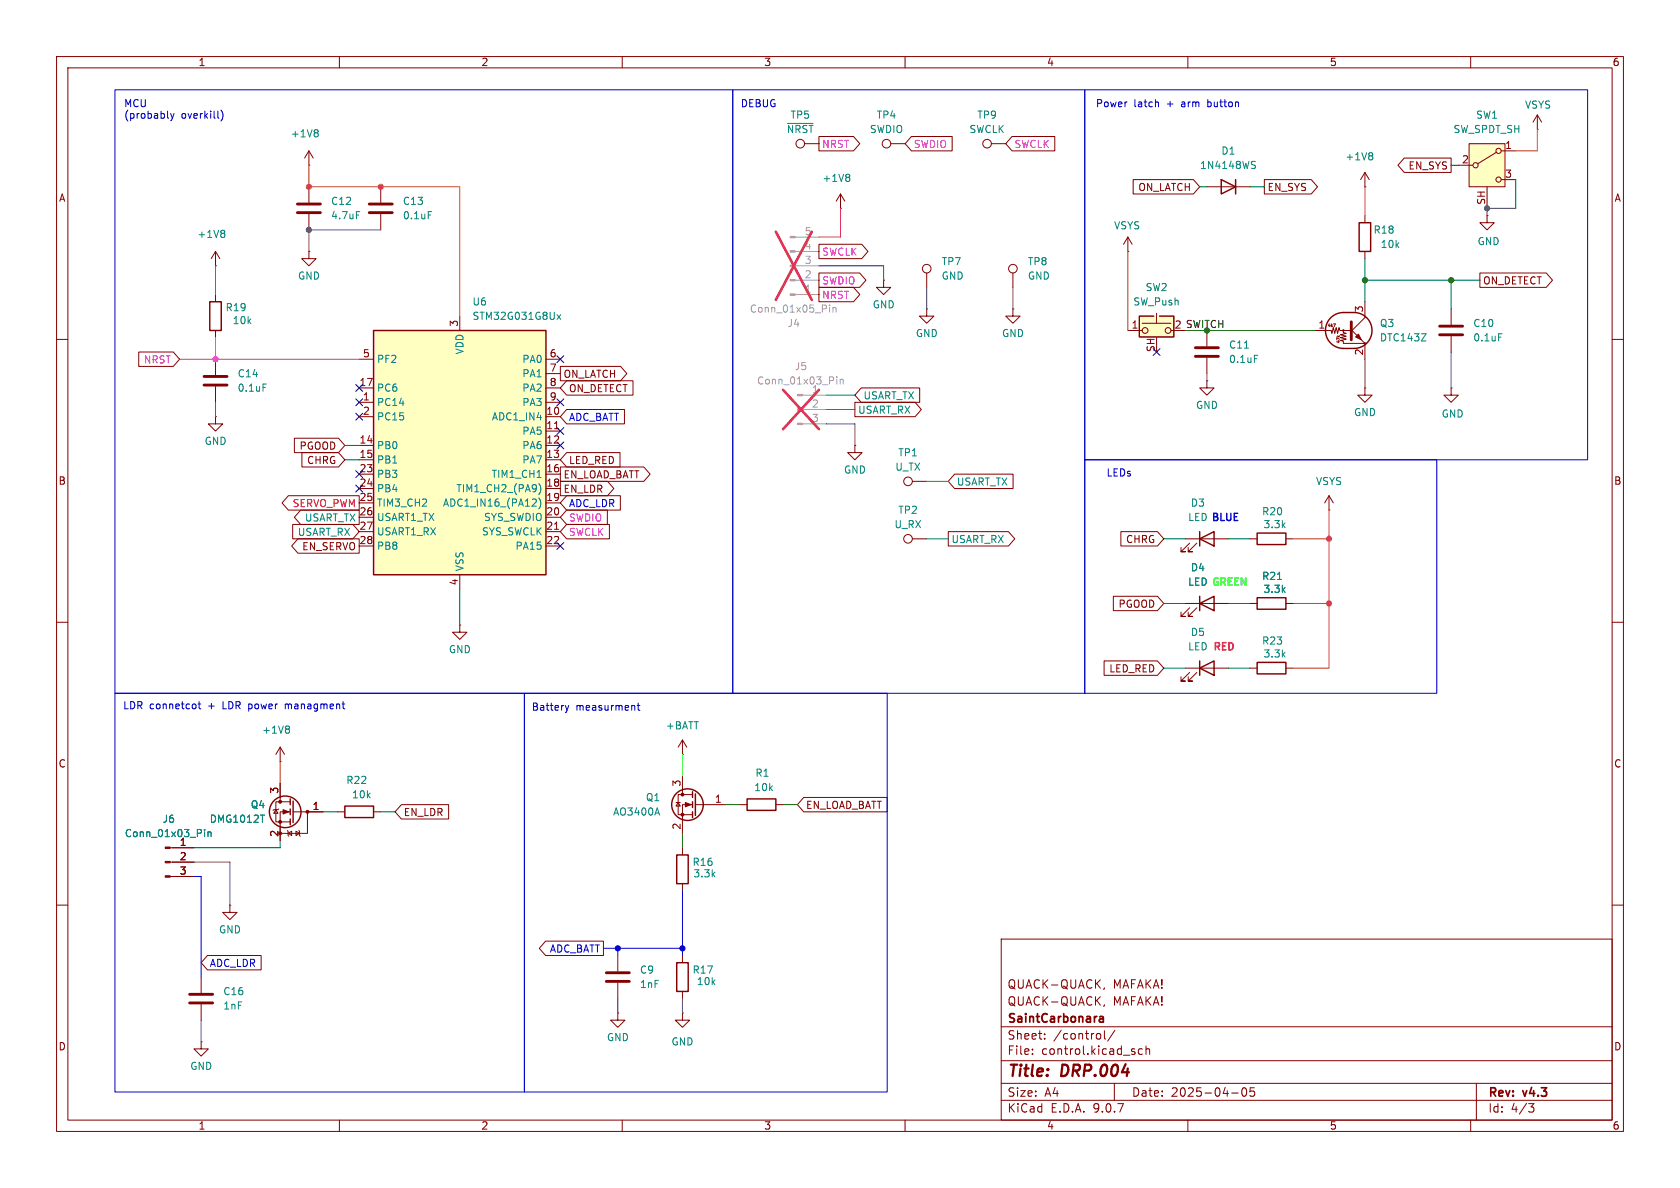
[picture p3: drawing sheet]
<svg xmlns="http://www.w3.org/2000/svg" width="297mm" height="210mm" viewBox="0 0 297 210" stroke-linecap="round" stroke-linejoin="round" font-family="sans-serif">
<path d="M0 0h297v210h-297z" fill="#fff" stroke="#fff" stroke-width=".18"/>
<g fill="none" stroke="#840000" stroke-width=".18">
<path d="M10 10h277v190h-277zM12 12h273v186h-273zM60 10v2M110 10v2M160 10v2M210 10v2M260 10v2M142.2 25.4h2.6M148.6 36.8h.1M148.6 34.3l-.8 1.3M148.6 34.3l.8 1.3M148.6 34.3v2.5"/>
<path d="M157.5 25.4h2.5M175.3 25.4h2.5M241.3 38.1v1.3M156.2 49.5v1.3h-1.3l1.3 1.3 1.3-1.3h-1.3M156.2 49.5h.1M163.8 54.6v1.3h-1.2l1.2 1.3 1.3-1.3h-1.3M163.8 54.6h.1M163.8 48.3v2.5M179.1 54.6v1.3h-1.3l1.3 1.3 1.2-1.3h-1.2M179.1 54.6h.1M179.1 48.3v2.5M241.3 44.5v1.2"/>
<path d="M10 60h2M285 60h2M161.3 85.1h2.5M161.3 95.3h2.5M209.5 95.3h7.7M210.3 96l-1.5 1.5h.7h-.7v-.7M211.6 96l-1.5 1.5h.7h-.7v-.7M221 95.3h1.2M227.3 95.3h1.3M234.9 90.2h.1M234.9 87.6l-.7 1.3M234.9 87.6l.8 1.3"/>
<path d="M234.9 87.6v2.6M10 110h2M209.5 118.1h7.7M209.5 106.7h7.7M210.3 118.9l-1.5 1.5h.7h-.7v-.8M210.3 107.4l-1.5 1.6h.7h-.7v-.8M211.6 118.9l-1.5 1.5h.7h-.7v-.8M211.6 107.4l-1.5 1.6h.7h-.7v-.8M221 118.1h1.2M221 106.7h1.2M227.3 118.1h1.3M227.3 106.7h1.3"/>
<path d="M285 110h2M10 160h2M177 166h108v32h-108zM195.2 174.6l-.1 .3M195.2 177.6l-.1 .3M285 160h2M60 198v2M110 198v2M160 198v2M177 194.5h108M177 191.5h108M177 187.5h108"/>
<path d="M177 181.5h108M182.5 186.3v.1M182.5 185.5v.1M184.7 183.6v.1M184.7 182.8v.1M194.3 182.7l.3 .3v.4l-.3 .3M195.2 182.2v1.3l.3 .2M197 191.5v3M197.1 182.1l-1.3 2M202 185.5l-.5-.1-.3 .3v.4l.2 .2h.6M202.6 185.5l.2-.1 .4 .1v.9M202.6 184.9v1.5"/>
<path d="M210 198v2M217.7 193.2h1.2M219.7 192.4l.2-.1a.81 .81 0 0 1 .6 .6 .81 .81 0 0 1-.3 .8l-.2 .1a.81 .81 0 0 1-.3-1.4zM221.7 192.3h-.7v.7l.2-.1h.5l.1 .3-.1 .5-.2 .1-.5-.1M260 198v2M261 191.5v6.5M270.2 195.1h1l-.5 .6 .4 .1 .1 .5-.3 .3h-.4"/>
<circle cx="141.5" cy="25.4" r=".76"/>
<circle cx="156.7" cy="25.4" r=".76"/>
<circle cx="174.5" cy="25.4" r=".76"/>
<circle cx="163.8" cy="47.5" r=".76"/>
<circle cx="179.1" cy="47.5" r=".76"/>
<circle cx="160.5" cy="95.2" r=".76"/>
<circle cx="160.5" cy="85.1" r=".76"/>
</g>
<path d="M194.4 179.8h.6l.1 .9M195.1 180l-.5 .1a.29 .29 0 0 0-.3 .3 .29 .29 0 0 0 .3 .3l.5-.1" fill="none" stroke="#840000" stroke-width=".3"/>
<g fill="#a1a1a1" stroke="#a1a1a1" stroke-width=".18">
<path d="M139.7 51.9h.9v.3h-.9z"/>
<path d="M139.7 49.4h.9v.3h-.9z"/>
<path d="M139.7 46.9h.9v.2h-.9z"/>
<path d="M139.7 44.3h.9v.3h-.9z"/>
<path d="M139.7 41.8h.9v.2h-.9z"/>
<path d="M141 69.7h.8v.3h-.8z"/>
<path d="M141 72.3h.8v.2h-.8z"/>
<path d="M141 74.8h.8v.3h-.8z"/>
</g>
<g fill="none" stroke="#a1a1a1" stroke-width=".18">
<path d="M140.6 52.1h4.2M140.6 49.5h4.2M140.6 47h4.2M140.6 44.5h4.2M140.6 41.9h4.2M146.7 53.9v.1M146.7 54.3v.9M147.3 54.3v.9M147.3 54.5l.1-.2 .3 .1 .1 .8M141.8 69.9h4.2M141.8 72.4h4.2M141.8 74.9h4.2"/>
<path d="M147.9 66.6v.1M147.9 67v.9M148.5 67v.9M148.5 67.2l.2-.2 .3 .1 .1 .8"/>
</g>
<path d="M137.2 41l6.3 12M143.5 41l-6.3 12M138.4 68.9l6.4 7M144.8 68.9l-6.4 7" fill="none" stroke="#ff2626" stroke-width=".46"/>
<path d="M139.2 21.8h4.5M150 30.8l.2 .2-.2 .3 .2 .3v.2l-.2 .3M225.8 102.4h.8" fill="none" stroke="#008484" stroke-width=".18"/>
<path d="M240.3 39.4h2v5.1h-2zM212.1 95.3l2.5-1.3v2.5zM212.1 94v2.5M222.2 94.2h5.1v2.1h-5.1zM212.1 118.1l2.5-1.3v2.6zM212.1 106.7l2.5-1.3v2.6zM212.1 105.4v2.6M212.1 116.8v2.6M222.2 117.1h5.1v2h-5.1zM222.2 105.7h5.1v2h-5.1z" fill="none" stroke="#840000" stroke-width=".25"/>
<path d="M201.4 55.9h6.1v3.8h-6.1z" fill="#ffffc2"/>
<g fill="none" stroke="#840000" stroke-width=".18">
<path d="M199.4 44.5h.1M199.4 58.4h2.5M199.4 41.9l.8 1.3M199.4 41.9l-.8 1.3M199.4 41.9v2.6M201.9 57.2h5.1M204.5 55.4v1.8"/>
<circle cx="202.4" cy="58.4" r=".51"/>
<circle cx="206.5" cy="58.4" r=".51"/>
</g>
<path d="M204 55.9h-2.6v3.7h6.1v-3.7h-2.5" fill="none" stroke="#840000" stroke-width=".25"/>
<path d="M259.7 25.4h6.4v7.6h-6.4z" fill="#ffffc2"/>
<g fill="none" stroke="#840000" stroke-width=".18">
<path d="M54.6 29.2h.1M54.6 26.7v2.5M54.6 33v2.8M54.6 37.8v2.8M54.6 26.7l-.8 1.2M54.6 26.7l.8 1.2M67.3 33v2.8M67.3 37.8v2.8M257.8 29.2h2.5M259.7 25.4h6.4v7.6h-6.4zM262.9 33v3.8M264.5 26.9l-3.3 2.1"/>
<path d="M265.4 26.7h2.6M265.4 31.8h2.6M38.1 47h.1M38.1 44.5l-.8 1.2M38.1 44.5l.8 1.2M38.1 44.5v2.5M38.1 52.1v1.2M38.1 58.4v1.3M54.6 44.5v1.2h-1.3l1.3 1.3 1.3-1.3h-1.3M54.6 44.5h.1M38.1 73.7v1.2h-1.3l1.3 1.3 1.3-1.3h-1.3M38.1 73.7h.1"/>
<path d="M38.1 63.5v2.8M38.1 68.3v2.8"/>
<circle cx="260.9" cy="29.2" r=".46"/>
<circle cx="264.9" cy="26.7" r=".46"/>
<circle cx="264.9" cy="31.8" r=".46"/>
</g>
<path d="M52.6 36.1h4M52.6 37.6h4M65.3 36.1h4M65.3 37.6h4M36.1 66.5h4M36.1 68.1h4" fill="none" stroke="#840000" stroke-width=".51"/>
<path d="M56 22.9l.3 .3-.3 .3 .3 .2v.3l-.3 .2M63 37.4h.6M75.7 37.4h.6M39.5 40.7l.2 .3-.2 .3 .2 .2v.2l-.2 .3M46.5 67.9h.6" fill="none" stroke="#008484" stroke-width=".18"/>
<path d="M37.1 53.3h2v5.1h-2z" fill="none" stroke="#840000" stroke-width=".25"/>
<path d="M66 58.4h30.5v43.2h-30.5z" fill="#ffffc2"/>
<g fill="none" stroke="#840000" stroke-width=".25">
<path d="M215.9 31.8l2.5 1.2-2.5 1.3zM218.4 31.8v2.5M66 58.4h30.5v43.2h-30.5zM235.2 56.2a3.2 3.2 0 0 1 2.3-1h1.9a3.2 3.2 0 0 1 3.2 3.2 3.2 3.2 0 0 1-3.2 3.2h-1.9a3.2 3.2 0 0 1-2.9-2 3.2 3.2 0 0 1 .6-3.4zM122.4 140v1M51.3 141.2v1M51.3 143v1M51.3 144.8v1M51.8 141.6v3.8M61 142.5h5v2h-5zM119.6 151.1h2.1v5.1h-2.1zM122.4 141.7v1"/>
<path d="M122.4 143.5v1M122.9 140.3v3.8M132.1 141.2h5.1v2.1h-5.1zM119.6 170.2h2.1v5.1h-2.1z"/>
<circle cx="50.4" cy="143.5" r="2.79"/>
<circle cx="121.5" cy="142.2" r="2.79"/>
</g>
<g fill="none" stroke="#840000" stroke-width=".18">
<path d="M144.8 24.1h6.1l1.1 1.3-1.1 1.3h-6.1zM161.1 24.1h7.2v2.6h-7.2l-1.1-1.3zM178.9 24.1h7.6v2.6h-7.6l-1.1-1.3zM200.3 31.7h10.7l1.1 1.3-1.1 1.3h-10.7zM213.4 33h7.6M223.5 31.7h8.3l1.1 1.3-1.1 1.3h-8.3zM241.3 33h.1M241.3 30.5l.8 1.3M241.3 30.5l-.8 1.3M241.3 30.5v2.5M248.3 27.9h8.2v2.6h-8.2l-1.2-1.3zM262.9 38.1v1.3h-1.3l1.3 1.2 1.3-1.2h-1.3"/>
<path d="M262.9 38.1h.1M271.8 22.9h.1M271.8 20.3l.7 1.3M271.8 20.3l-.8 1.3M271.8 20.3v2.6M81.3 55.9v2.5M144.8 43.2h7.5l1.2 1.3-1.2 1.2h-7.5zM144.8 50.8h6.1l1.1 1.3-1.1 1.2h-6.1zM144.8 48.3h7.2l1.1 1.2-1.1 1.3h-7.2zM213.4 58.4v2.8M232.4 58.4h2.9l.2 .5 .2-1 .3 1 .2-1 .3 1 .2-1 .2 .5h1.9M235.7 57.3h.4l-.2 .5"/>
<path d="M236.5 59.4l.2 .1M236.8 59.4l-.2 .1M238.8 58.2l2.5 2.5h-3.8v-.4l-.5-.1 1-.3-1-.2 1-.3-1-.2 1-.3-.5-.1v-.4M241.3 53.3v2.8l-2.5 2.6M256.5 54.6v2.8M256.5 59.4v2.8M261.6 48.3h11.8l1.1 1.2-1.1 1.3h-11.8zM24.5 62.2h6.1l1.1 1.3-1.1 1.3h-6.1zM52 77.5h7.8l1.2 1.2-1.2 1.3h-7.8zM63.5 63.5h2.5M63.5 68.6h2.5M63.5 71.1h2.5"/>
<path d="M63.5 73.7h2.5M63.5 78.7h2.5M96.5 63.5h2.6M96.5 68.6h2.6M96.5 71.1h2.6M96.5 73.7h2.6M96.5 78.7h2.6M96.5 66h2.6M96.5 76.2h2.6M98 75.8h.8M99.1 64.8h10.6l1.1 1.2-1.1 1.3h-10.6zM100.2 67.3h11.7v2.6h-11.7l-1.1-1.3z"/>
<path d="M100.2 72.4h10.2v2.5h-10.2l-1.1-1.2zM151.1 78.7v1.3h-1.2l1.2 1.3 1.3-1.3h-1.3M151.1 78.7h.1M151.1 71.1h10.7l1.1 1.3-1.1 1.3h-10.7zM152.2 68.6h10.4v2.5h-10.4l-1.1-1.2zM213.4 67.3v1.3h-1.3l1.3 1.3 1.2-1.3h-1.2M213.4 67.3h.1M213.4 63.2v2.8M241.3 68.6v1.3h-1.3l1.3 1.2 1.3-1.2h-1.3M241.3 68.6h.1M241.3 61v2.5M256.5 68.6v1.3h-1.2l1.2 1.2 1.3-1.2h-1.3"/>
<path d="M256.5 68.6h.1M51 87.6h12.5v2.6h-12.5l-1.1-1.3zM51.7 92.7h10.7l1.1 1.3-1.1 1.3h-10.7zM52.7 95.2h10.8v2.6h-10.8l-1.1-1.3zM53.2 90.2h10.3v2.5h-10.3l-1.2-1.3zM53.4 80h6.4l1.2 1.3-1.2 1.3h-6.4zM63.5 81.3h2.5M63.5 83.8h2.5M63.5 86.4h2.5M63.5 88.9h2.5M63.5 91.4h2.5M63.5 94h2.5"/>
<path d="M63.5 96.5h2.5M96.5 81.3h2.6M96.5 83.8h2.6M96.5 86.4h2.6M96.5 88.9h2.6M96.5 91.4h2.6M96.5 94h2.6M96.5 96.5h2.6M98 93.6h.8M99.1 85.1h8.3l1.1 1.3-1.1 1.2h-8.3zM99.1 82.5h14.7l1.1 1.3-1.1 1.3h-14.7zM100.2 87.6h9.5v2.6h-9.5l-1.1-1.3z"/>
<path d="M100.2 80h9.4v2.6h-9.4l-1.1-1.3zM100.2 92.7h7.5v2.6h-7.5l-1.1-1.3zM100.2 90.2h7.2v2.5h-7.2l-1.1-1.3zM167.6 94h10.7l1.1 1.3-1.1 1.2h-10.7zM168.8 83.8h10.3v2.6h-10.3l-1.2-1.3zM198.2 94h6.4l1.1 1.3-1.1 1.2h-6.4zM81.3 110.5v1.3h-1.3l1.3 1.2 1.2-1.2h-1.2M81.3 110.5h.1M81.3 101.6v2.5M195.2 116.8h9.4l1.1 1.3-1.1 1.3h-9.4zM196.8 105.4h7.8l1.1 1.3-1.1 1.3h-7.8zM209.5 106.7h2.6"/>
<path d="M214.6 106.7h2.6M221 106.7h1.2M227.3 106.7h1.3M49.5 134.6h.1M49.5 132.1l-.7 1.3M49.5 132.1l.8 1.3M49.5 132.1v2.5M49.5 138.4v3.3M120.6 133.4h.1M120.6 130.8v2.6M120.6 137.2v3.3M120.6 130.8l-.7 1.3"/>
<path d="M120.6 130.8l.8 1.3M30.1 149.9h4.2M30.1 152.4h4.2M30.1 154.9h4.2M48.8 143.1l.3 .7h-.7zM49.3 143l-.2 .1h-.7l-.1 .2M50.8 146.8l.1 .1v.8l.2 .1M50.9 147.3l.7-.4v.8zM51.3 141.7h-2.5v3.6h2.5M51.3 143.5h-1.8v5.1M51.8 143.5h5.3M52.3 146.9l.7 .4-.7 .4z"/>
<path d="M52.8 146.8l.2 .1v.8l.1 .1M54.4 143.5v3.8h-4.9M59.7 143.5h1.3M66 143.5h1.3M71 142.2h8.3v2.6h-8.3l-1.2-1.3zM119.5 141.9h.8M119.9 141.9l.4 .6h-.8zM120.6 149.9v1.2M120.6 156.2v1.3M122.4 140.5h-2.5v3.5h2.5M122.4 142.2h-1.8v5.1M122.9 142.2h5.4"/>
<path d="M130.8 142.2h1.3M137.2 142.2h1.2M142.1 141h14.7v2.5h-14.7l-1.1-1.3zM35.6 172.7v2.8M35.6 177.5v2.8M36.7 168.9h9.5v2.6h-9.5l-1.1-1.3zM40.6 160v1.3h-1.2l1.2 1.3 1.3-1.3h-1.3M40.6 160h.1M96.5 166.4h10.2v2.5h-10.2l-1.2-1.3zM109.2 179.1v1.2h-1.3l1.3 1.3 1.3-1.3h-1.3M109.2 179.1h.1M109.2 168.9v2.8"/>
<path d="M109.2 173.7v2.8M120.6 179.1v1.2h-1.2l1.2 1.3 1.3-1.3h-1.3M120.6 179.1h.1M120.6 168.9v1.3M120.6 175.3v1.2M35.6 184.2v1.2h-1.3l1.3 1.3 1.2-1.3h-1.2M35.6 184.2h.1"/>
<circle cx="237.5" cy="58.4" r=".13"/>
<circle cx="241.3" cy="60.7" r=".13"/>
</g>
<g fill="none" stroke="#008484" stroke-width=".18">
<path d="M221.5 29.1l.3 .1 .1 .3-.2 .3h-.3M221.5 28.5l.4 .1M242.5 27l.2 .2-.2 .3 .2 .3v.2l-.2 .3M98.5 55.6l.6 .9M99.1 55.6l-.6 .9M251.3 59h.8l-.8 1.3h.8M264.9 59h.6M146 72.4h5.1M146 69.9h5.1M220 61.5h.7M221.8 62.8h.6M94.6 88.2l.2 .3v.3l-.8 .7h.8"/>
<path d="M94.9 84.4h.8M95.2 85.5a1.46 1.46 0 0 1 0 1.9M95.2 88a1.46 1.46 0 0 1 0 2M163.8 95.3h3.8M163.8 85.1h3.8M225.8 102.4h.8M50.9 128.3l.3 .3-.3 .3 .3 .2v.3l-.3 .2M36.2 146.6v.2M36.2 147.1v.8M36.8 147.1v.8M36.8 147.2l.2-.1h.3v.8M46 144.1h.8"/>
<path d="M116.2 142.8l.4 1.3"/>
</g>
<path d="M254.5 57.7h4.1M254.5 59.2h4.1M211.3 61.5h4.1M211.3 63h4.1M33.5 175.8h4.1M33.5 177.3h4.1M107.2 172h4.1M107.2 173.5h4.1" fill="none" stroke="#840000" stroke-width=".51"/>
<path d="M238.9 56.9v3.2z" fill="#840000" stroke="#840000" stroke-width=".51"/>
<g fill="#840000" stroke="#840000" stroke-width=".18">
<path d="M239.6 59.6l.6-.5 .5 1z"/>
<path d="M50 143.1l1.1 .4-1.1 .4z"/>
<path d="M29.2 149.7h.9v.3h-.9z"/>
<path d="M29.2 152.3h.9v.2h-.9z"/>
<path d="M29.2 154.8h.9v.3h-.9z"/>
<path d="M121.2 141.9l1 .3-1 .4z"/>
<circle cx="54.4" cy="143.5" r=".25"/>
<circle cx="49.5" cy="141.7" r=".25"/>
<circle cx="49.5" cy="145.3" r=".25"/>
<circle cx="120.6" cy="140.5" r=".25"/>
<circle cx="120.6" cy="144" r=".25"/>
</g>
<g fill="none" stroke="#008400" stroke-width=".18">
<path d="M212.1 33h1.3M221 33h2.5M256.5 29.2h1.3M209.5 58.4h22.9M241.3 45.7v7.6M241.3 49.5h20.3M256.5 49.5v5.1M61 78.7h2.5M61 81.3h2.5M205.7 95.3h3.8M217.2 95.3h3.8M205.7 106.7h3.8"/>
<path d="M205.7 118.1h3.8M217.2 106.7h3.8M217.2 118.1h3.8M49.5 148.6v1.3h-15.2M57.1 143.5h2.6M67.3 143.5h2.5M120.6 147.3v2.6M128.3 142.2h2.5M138.4 142.2h2.6"/>
</g>
<path d="M54.6 29.2v3.8h26.7v22.9M148.6 36.8v5.1h-3.8M241.3 33v5.1M271.8 22.9v3.8h-3.8M38.1 47v5.1M199.4 44.5v13.9M228.6 95.3h6.3M234.9 90.2v27.9h-6.3M228.6 106.7h6.3M49.5 134.6v3.8" fill="none" stroke="#ff6302" stroke-width=".18"/>
<g fill="none" stroke="#484848" stroke-width=".18">
<path d="M268 31.8v5h-5.1v1.3M67.3 40.6h-12.7v3.9M144.8 47h11.4v2.5M163.8 50.8v3.8M179.1 50.8v3.8M38.1 71.1v2.6M146 74.9h5.1v3.8M213.4 66v1.3M241.3 63.5v5.1M256.5 62.2v6.4M81.3 104.1v6.4M34.3 152.4h6.3v7.6"/>
<path d="M109.2 176.5v2.6M120.6 176.5v2.6M35.6 180.3v3.9"/>
</g>
<path d="M38.1 59.7v3.8M31.7 63.5h31.8" fill="none" stroke="#f0f" stroke-width=".18"/>
<path d="M34.3 154.9h1.3v17.8M120.6 157.5v11.4M106.7 167.6h13.9M109.2 167.6v1.3" fill="none" stroke="#00f" stroke-width=".18"/>
<path d="M120.6 133.4v3.8" fill="none" stroke="#0f0" stroke-width=".18"/>
<g fill="none" stroke="#000084" stroke-width=".18">
<path d="M62.9 68l1.2 1.2M62.9 70.5l1.2 1.2M62.9 73.1l1.2 1.2M64.1 68l-1.2 1.2M64.1 70.5l-1.2 1.2M64.1 73.1l-1.2 1.2M98.5 62.9l1.2 1.2M98.5 78.1l1.2 1.2M98.5 75.6l1.2 1.2M98.5 70.5l1.2 1.2M99.7 62.9l-1.2 1.2M99.7 78.1l-1.2 1.2"/>
<path d="M99.7 75.6l-1.2 1.2M99.7 70.5l-1.2 1.2M203.9 61.6l1.2 1.2M205.1 61.6l-1.2 1.2M62.9 85.8l1.2 1.2M62.9 83.2l1.2 1.2M64.1 85.8l-1.2 1.2M64.1 83.2l-1.2 1.2M98.5 95.9l1.2 1.2M99.7 95.9l-1.2 1.2"/>
</g>
<g fill="none" stroke="#0000c2" stroke-width=".18">
<path d="M20.3 15.9h109.2v106.7h-109.2zM39.1 19.5a1.46 1.46 0 0 1 0 1.9M129.5 15.9h62.3v106.7h-62.3zM191.8 15.9h88.9v65.4h-88.9zM204.6 18l.2 .2v.7M30.2 20.1l.3 .8M30.5 20.9l-.3 .4M30.8 20.1l-.3 .8M38.6 20.8l.1 .1M191.8 81.3h62.2v41.3h-62.2zM20.3 122.6h72.4v70.4h-72.4zM35 124.5h.5"/>
<path d="M35.2 124v1.1l.3 .2M50.4 124.5v.8M50.6 124.5l-.2 .1M92.7 122.6h64.1v70.4h-64.1zM99.9 124.7l.3 .9M100.2 125.6l-.1 .3M100.5 124.7l-.3 .9M112.2 124.8v.8M112.6 124.7h.5M112.8 124.3v1.1l.3 .2"/>
</g>
<g fill="#00f" stroke="#00f" stroke-width=".18">
<circle cx="109.2" cy="167.6" r=".46"/>
<circle cx="120.6" cy="167.6" r=".46"/>
</g>
<g fill="#008400" stroke="#008400" stroke-width=".18">
<circle cx="241.3" cy="49.5" r=".46"/>
<circle cx="213.4" cy="58.4" r=".46"/>
<circle cx="256.5" cy="49.5" r=".46"/>
</g>
<g fill="#ff6302" stroke="#ff6302" stroke-width=".18">
<circle cx="234.9" cy="106.7" r=".46"/>
<circle cx="234.9" cy="95.3" r=".46"/>
<circle cx="67.3" cy="33" r=".46"/>
<circle cx="54.6" cy="33" r=".46"/>
</g>
<g fill="#484848" stroke="#484848" stroke-width=".18">
<circle cx="262.9" cy="36.8" r=".46"/>
<circle cx="54.6" cy="40.6" r=".46"/>
</g>
<circle cx="38.1" cy="63.5" r=".46" fill="#f0f" stroke="#f0f" stroke-width=".18"/>
<g font-size="2.8" fill="#840000">
<text x="178" y="190.9">Title:</text>
<text x="187.7" y="190.9">DRP.004</text>
</g>
<g font-size="2.1" fill="#840000">
<text x="178" y="178">QUACK-QUACK,</text>
<text x="178" y="175">QUACK-QUACK,</text>
<text x="196.7" y="178">MAFAKA!</text>
<text x="196.7" y="175">MAFAKA!</text>
<text x="178" y="184">Sheet:</text>
<text x="178" y="181.2">SaintCarbonara</text>
<text x="186.2" y="184">/control/</text>
<text x="178" y="186.7">File:</text>
<text x="184.1" y="186.7">control.kicad_sch</text>
<text x="178" y="196.9">KiCad</text>
<text x="178" y="194.1">Size:</text>
<text x="184.7" y="194.1">A4</text>
<text x="185.7" y="196.9">E.D.A.</text>
<text x="193.3" y="196.9">9.0.7</text>
<text x="200" y="194.1">Date:</text>
<text x="207" y="194.1">2025-04-05</text>
<text x="263" y="194.3">Rev:</text>
<text x="263" y="196.9">Id:</text>
<text x="267.1" y="196.9">4/3</text>
<text x="269.4" y="194.3">v4.3</text>
</g>
<g font-size="1.8" fill="#840000">
<text x="35" y="11.9">1</text>
<text x="85" y="11.9">2</text>
<text x="135" y="11.9">3</text>
<text x="185" y="11.9">4</text>
<text x="235" y="11.9">5</text>
<text x="285" y="11.9">6</text>
<text x="258.4" y="29">2</text>
<text x="266" y="26.4">1</text>
<text x="10.3" y="35.9">A</text>
<text x="201.1" y="34">ON_LATCH</text>
<text x="224" y="34">EN_SYS</text>
<text x="248.9" y="30.2">EN_SYS</text>
<text x="266" y="31.5">3</text>
<text x="285.3" y="35.9">A</text>
<text x="262.6" y="36.3" transform="rotate(-90 262.6 36.3)">SH</text>
<text x="262.1" y="50.5">ON_DETECT</text>
<text x="81" y="57.9" transform="rotate(-90 81 57.9)">3</text>
<text x="200" y="58.2">1</text>
<text x="233" y="58.2">1</text>
<text x="241" y="55.3" transform="rotate(-90 241 55.3)">3</text>
<text x="64.1" y="63.2">5</text>
<text x="97.1" y="63.2">6</text>
<text x="97.1" y="65.8">7</text>
<text x="204.2" y="62.3" transform="rotate(-90 204.2 62.3)">SH</text>
<text x="241" y="62.9" transform="rotate(-90 241 62.9)">2</text>
<text x="63.5" y="68.3">17</text>
<text x="64.1" y="70.9">1</text>
<text x="97.1" y="68.3">8</text>
<text x="97.1" y="70.9">9</text>
<text x="99.5" y="67">ON_LATCH</text>
<text x="100.5" y="69.5">ON_DETECT</text>
<text x="64.1" y="73.4">2</text>
<text x="96.5" y="73.4">10</text>
<text x="96.5" y="75.9">11</text>
<text x="52.9" y="79.7">PGOOD</text>
<text x="54.2" y="82.2">CHRG</text>
<text x="63.5" y="78.5">14</text>
<text x="63.5" y="81">15</text>
<text x="63.5" y="83.6">23</text>
<text x="96.5" y="78.5">12</text>
<text x="96.5" y="81">13</text>
<text x="96.5" y="83.6">16</text>
<text x="100.5" y="82.2">LED_RED</text>
<text x="10.3" y="85.9">B</text>
<text x="63.5" y="86.1">24</text>
<text x="63.5" y="88.6">25</text>
<text x="96.5" y="86.1">18</text>
<text x="96.5" y="88.6">19</text>
<text x="99.5" y="87.3">EN_LDR</text>
<text x="99.5" y="84.8">EN_LOAD_BATT</text>
<text x="285.3" y="85.9">B</text>
<text x="63.5" y="91.2">26</text>
<text x="63.5" y="93.7">27</text>
<text x="96.5" y="91.2">20</text>
<text x="96.5" y="93.7">21</text>
<text x="53.3" y="97.5">EN_SERVO</text>
<text x="63.5" y="96.3">28</text>
<text x="96.5" y="96.3">22</text>
<text x="199" y="96.2">CHRG</text>
<text x="81" y="103.6" transform="rotate(-90 81 103.6)">4</text>
<text x="197.6" y="107.6">PGOOD</text>
<text x="196" y="119.1">LED_RED</text>
<text x="10.3" y="135.9">C</text>
<text x="285.3" y="135.9">C</text>
<text x="49.3" y="140.4" transform="rotate(-90 49.3 140.4)">3</text>
<text x="55.2" y="143.3">1</text>
<text x="120.4" y="139.1" transform="rotate(-90 120.4 139.1)">3</text>
<text x="126.3" y="142">1</text>
<text x="142.4" y="143.2">EN_LOAD_BATT</text>
<text x="31.7" y="149.6">1</text>
<text x="49.3" y="148" transform="rotate(-90 49.3 148)">2</text>
<text x="71.3" y="144.5">EN_LDR</text>
<text x="120.4" y="146.8" transform="rotate(-90 120.4 146.8)">2</text>
<text x="31.7" y="152.1">2</text>
<text x="31.7" y="154.7">3</text>
<text x="10.3" y="185.9">D</text>
<text x="285.3" y="185.9">D</text>
<text x="35" y="199.9">1</text>
<text x="85" y="199.9">2</text>
<text x="135" y="199.9">3</text>
<text x="185" y="199.9">4</text>
<text x="235" y="199.9">5</text>
<text x="285" y="199.9">6</text>
</g>
<g font-size="1.8" fill="#0000c2">
<text x="21.8" y="19.1">MCU</text>
<text x="21.8" y="21.2">(probably</text>
<text x="32" y="21.2">overkill)</text>
<text x="130.9" y="19.2">DEBUG</text>
<text x="193.6" y="19.2">Power</text>
<text x="200.4" y="19.2">latch</text>
<text x="206.4" y="19.2">+</text>
<text x="209.1" y="19.2">arm</text>
<text x="213.9" y="19.2">button</text>
<text x="195.5" y="84.4">LEDs</text>
<text x="21.7" y="125.6">LDR connetcot</text>
<text x="36.9" y="125.6">+</text>
<text x="39.6" y="125.6">LDR power</text>
<text x="51" y="125.6">managment</text>
<text x="93.9" y="125.8">Battery</text>
<text x="101.8" y="125.8">measurment</text>
</g>
<g font-size="1.8" fill="#008484">
<text x="139" y="23.7">~{NRST}</text>
<text x="139.7" y="21.2">TP5</text>
<text x="153.7" y="23.7">SWDIO</text>
<text x="154.9" y="21.2">TP4</text>
<text x="171.3" y="23.7">SWCLK</text>
<text x="172.7" y="21.2">TP9</text>
<text x="256.9" y="23.7">SW_SPDT_SH</text>
<text x="260.9" y="21.2">SW1</text>
<text x="269.5" y="19.4">VSYS</text>
<text x="51.3" y="24.5">+1V8</text>
<text x="215.8" y="27.5">D1</text>
<text x="237.8" y="28.5">+1V8</text>
<text x="145.3" y="32.4">+1V8</text>
<text x="212" y="30.1">1N4148WS</text>
<text x="58.4" y="36.4">C12</text>
<text x="58.4" y="39">4.7uF</text>
<text x="71.1" y="36.4">C13</text>
<text x="71.1" y="39">0.1uF</text>
<text x="196.9" y="40.7">VSYS</text>
<text x="242.7" y="41.5">R18</text>
<text x="34.8" y="42.3">+1V8</text>
<text x="166.4" y="47.1">TP7</text>
<text x="181.6" y="47.1">TP8</text>
<text x="244" y="44">10k</text>
<text x="261.1" y="43.5">GND</text>
<text x="52.6" y="49.6">GND</text>
<text x="166.4" y="49.6">GND</text>
<text x="181.6" y="49.6">GND</text>
<text x="202.4" y="51.7">SW2</text>
<text x="39.8" y="55.2">R19</text>
<text x="41" y="57.5">10k</text>
<text x="83.4" y="56.7">STM32G031G8Ux</text>
<text x="83.4" y="54.2">U6</text>
<text x="154.2" y="54.7">GND</text>
<text x="161.8" y="59.8">GND</text>
<text x="177" y="59.8">GND</text>
<text x="200.3" y="54.2">SW_Push</text>
<text x="243.8" y="58">Q3</text>
<text x="260.4" y="58">C10</text>
<text x="66.5" y="64.4">PF2</text>
<text x="82.1" y="62.8" transform="rotate(-90 82.1 62.8)">VDD</text>
<text x="92.2" y="64.4">PA0</text>
<text x="217.2" y="61.8">C11</text>
<text x="217.2" y="64.4">0.1uF</text>
<text x="243.8" y="60.6">DTC143Z</text>
<text x="260.4" y="60.6">0.1uF</text>
<text x="41.9" y="66.9">C14</text>
<text x="41.9" y="69.4">0.1uF</text>
<text x="66.5" y="69.4">PC6</text>
<text x="66.5" y="72">PC14</text>
<text x="92.2" y="66.9">PA1</text>
<text x="92.2" y="69.4">PA2</text>
<text x="92.2" y="72">PA3</text>
<text x="152.6" y="70.8">USART_TX</text>
<text x="66.5" y="74.5">PC15</text>
<text x="86.9" y="74.5">ADC1_IN4</text>
<text x="92.2" y="77.1">PA5</text>
<text x="151.6" y="73.3">USART_RX</text>
<text x="211.3" y="72.5">GND</text>
<text x="239.3" y="73.8">GND</text>
<text x="254.8" y="74">GND</text>
<text x="36.1" y="78.8">GND</text>
<text x="66.5" y="79.6">PB0</text>
<text x="66.5" y="82.1">PB1</text>
<text x="92.2" y="79.6">PA6</text>
<text x="92.2" y="82.1">PA7</text>
<text x="149.1" y="83.9">GND</text>
<text x="158.2" y="83.4">U_TX</text>
<text x="158.7" y="80.9">TP1</text>
<text x="66.5" y="84.7">PB3</text>
<text x="66.5" y="87.2">PB4</text>
<text x="66.5" y="89.8">TIM3_CH2</text>
<text x="78.2" y="89.8">ADC1_IN16_(PA12)</text>
<text x="80.6" y="87.2">TIM1_CH2_(PA9)</text>
<text x="86.8" y="84.7">TIM1_CH1</text>
<text x="169.1" y="86">USART_TX</text>
<text x="210.4" y="89.8">D3</text>
<text x="232.6" y="86">VSYS</text>
<text x="52.6" y="94.9">USART_RX</text>
<text x="53.8" y="92.4">USART_TX</text>
<text x="66.5" y="92.3">USART1_TX</text>
<text x="66.5" y="94.8">USART1_RX</text>
<text x="85.1" y="94.8">SYS_SWCLK</text>
<text x="85.5" y="92.3">SYS_SWDIO</text>
<text x="158" y="93.6">U_RX</text>
<text x="158.7" y="91">TP2</text>
<text x="223" y="91.3">R20</text>
<text x="223.3" y="93.6">3.3k</text>
<text x="66.5" y="97.4">PB8</text>
<text x="82.1" y="101.1" transform="rotate(-90 82.1 101.1)">VSS</text>
<text x="91" y="97.4">PA15</text>
<text x="168.1" y="96.2">USART_RX</text>
<text x="210.4" y="101.2">D4</text>
<text x="223" y="102.7">R21</text>
<text x="223.3" y="105">3.3k</text>
<text x="210.4" y="112.6">D5</text>
<text x="79.3" y="115.7">GND</text>
<text x="223" y="114.1">R23</text>
<text x="223.3" y="116.4">3.3k</text>
<text x="46.2" y="129.9">+1V8</text>
<text x="117.6" y="129.1">+BATT</text>
<text x="133.5" y="137.5">R1</text>
<text x="44.2" y="143.1">Q4</text>
<text x="61.1" y="138.8">R22</text>
<text x="62.1" y="141.3">10k</text>
<text x="114.1" y="141.8">Q1</text>
<text x="133.2" y="140.1">10k</text>
<text x="22" y="148.2">Conn_01x03_Pin</text>
<text x="28.7" y="145.6">J6</text>
<text x="37" y="145.6">DMG1012T</text>
<text x="108.3" y="144.4">AO3400A</text>
<text x="122.3" y="153.3">R16</text>
<text x="122.5" y="155.3">3.3k</text>
<text x="38.6" y="165.2">GND</text>
<text x="113" y="172.3">C9</text>
<text x="122.3" y="172.3">R17</text>
<text x="39.4" y="178.7">1nF</text>
<text x="39.4" y="176.1">C16</text>
<text x="113" y="174.9">1nF</text>
<text x="123.1" y="174.3">10k</text>
<text x="107.2" y="184.3">GND</text>
<text x="118.6" y="185">GND</text>
<text x="33.5" y="189.3">GND</text>
</g>
<g font-size="1.8" fill="#f0f">
<text x="145.3" y="26.4">NRST</text>
<text x="161.4" y="26.4">SWDIO</text>
<text x="179.2" y="26.4">SWCLK</text>
<text x="145.3" y="45.4">SWCLK</text>
<text x="145.3" y="53">NRST</text>
<text x="145.3" y="50.5">SWDIO</text>
<text x="25.3" y="64.5">NRST</text>
<text x="100.5" y="94.9">SWCLK</text>
<text x="100.5" y="92.4">SWDIO</text>
</g>
<g font-size="1.8" fill="#a1a1a1">
<text x="142.2" y="41.7">5</text>
<text x="142.2" y="46.7">3</text>
<text x="142.2" y="44.2">4</text>
<text x="142.2" y="51.8">1</text>
<text x="142.2" y="49.3">2</text>
<text x="132.5" y="55.5">Conn_01x05_Pin</text>
<text x="139.1" y="58">J4</text>
<text x="140.4" y="65.6">J5</text>
<text x="133.7" y="68.2">Conn_01x03_Pin</text>
<text x="143.4" y="69.6">1</text>
<text x="143.4" y="72.1">2</text>
<text x="143.4" y="74.7">3</text>
</g>
<text font-size="1.8" x="207.6" y="58.2">2 SWITCH</text>
<g font-size="1.8" fill="#00f">
<text x="100.5" y="74.6">ADC_BATT</text>
<text x="100.5" y="89.9">ADC_LDR</text>
<text x="209.9" y="92.3">LED BLUE</text>
<text x="37" y="171.1">ADC_LDR</text>
<text x="97.1" y="168.6">ADC_BATT</text>
</g>
<g font-size="1.8" fill="#f00">
<text x="51.6" y="89.9">SERVO_PWM</text>
<text x="209.9" y="115.2">LED RED</text>
</g>
<text font-size="1.8" fill="#0f0" x="209.9" y="103.7">LED GREEN</text>
<g font-size=".7" fill="#840000">
<text x="234.6" y="58">4k7</text>
<text x="237" y="60.8" transform="rotate(-90 237 60.8)">47k</text>
</g>
</svg>
